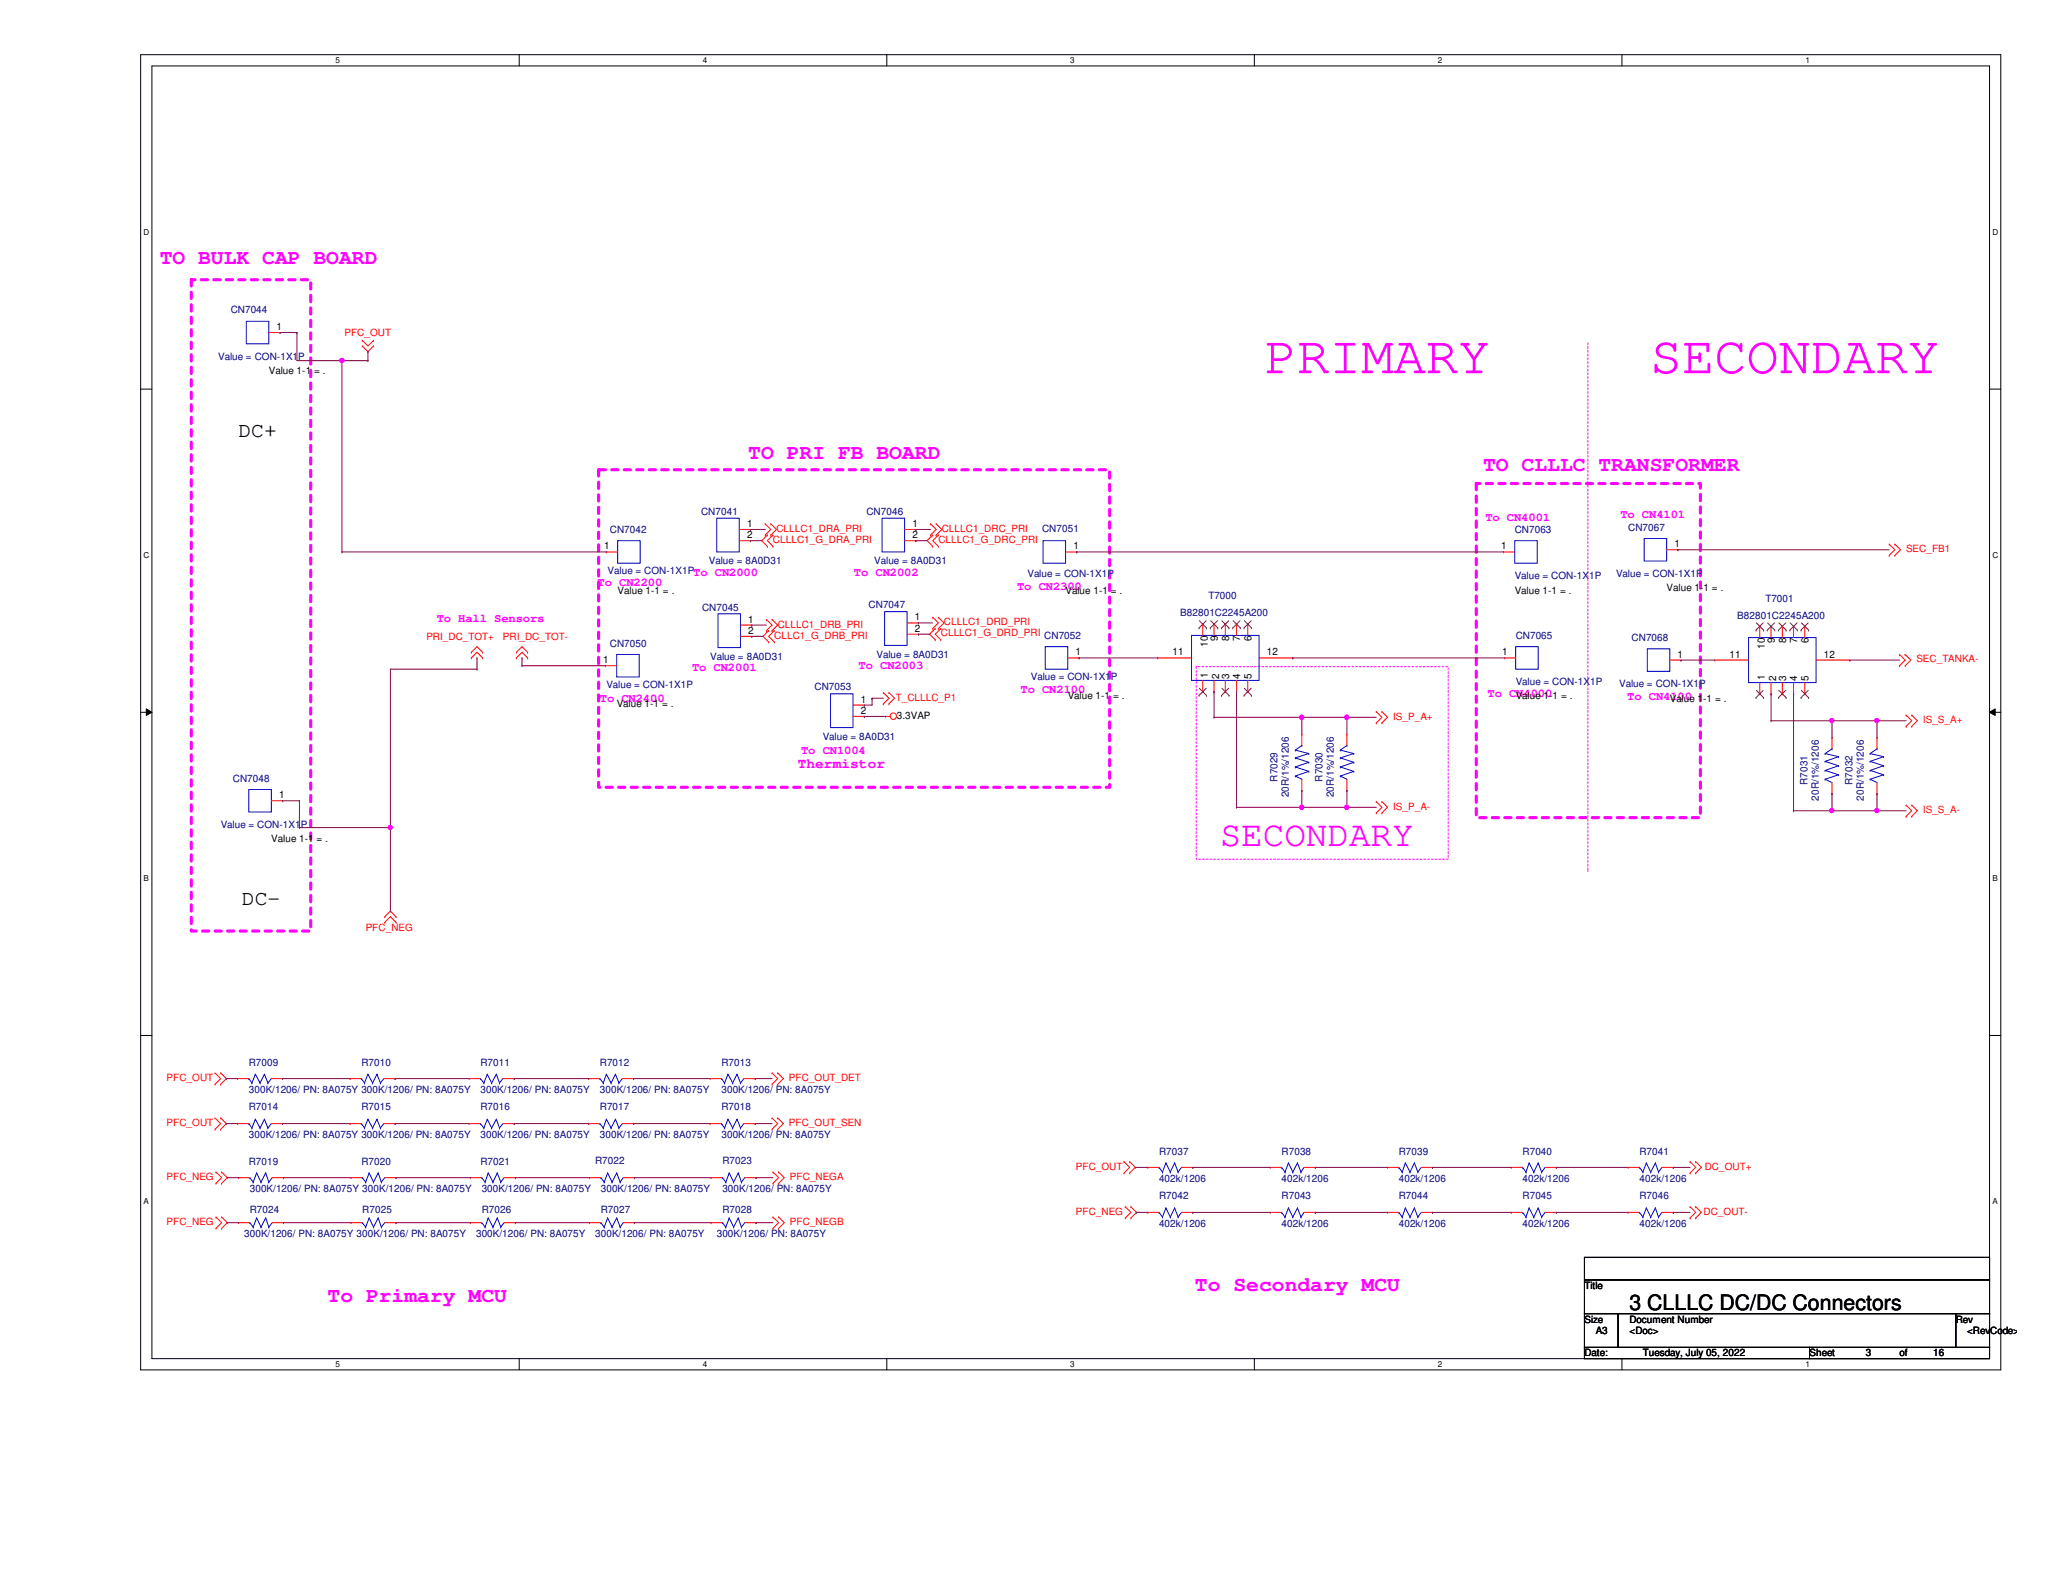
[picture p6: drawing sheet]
<svg xmlns="http://www.w3.org/2000/svg" width="279mm" height="216mm" viewBox="0 0 279 216" stroke-linecap="round" stroke-linejoin="round" font-family="sans-serif">
<path d="M19.1 7.4h251.9v178.1h-251.9zM20.6 8.9h248.9v175.1h-248.9z" fill="none" stroke="#000" stroke-width=".14"/>
<g fill="#fff">
<path d="M45.4 7.6h.6v1.2h-.6z"/>
<path d="M45.4 184.2h.6v1.2h-.6z"/>
</g>
<path d="M70.3 7.4v1.5M70.3 184v1.5" fill="none" stroke="#000" stroke-width=".14"/>
<g fill="#fff">
<path d="M95.2 7.6h.6v1.2h-.6z"/>
<path d="M95.2 184.2h.6v1.2h-.6z"/>
</g>
<path d="M120.1 7.4v1.5M120.1 184v1.5" fill="none" stroke="#000" stroke-width=".14"/>
<g fill="#fff">
<path d="M144.9 7.6h.6v1.2h-.6z"/>
<path d="M144.9 184.2h.6v1.2h-.6z"/>
</g>
<path d="M169.9 7.4v1.5M169.9 184v1.5" fill="none" stroke="#000" stroke-width=".14"/>
<g fill="#fff">
<path d="M194.7 7.6h.6v1.2h-.6z"/>
<path d="M194.7 184.2h.6v1.2h-.6z"/>
</g>
<path d="M219.7 7.4v1.5M219.7 184v1.5" fill="none" stroke="#000" stroke-width=".14"/>
<g fill="#fff">
<path d="M244.5 7.6h.6v1.2h-.6z"/>
<path d="M244.5 184.2h.6v1.2h-.6z"/>
<path d="M19.4 30.8h.8v1.2h-.8z"/>
<path d="M269.8 30.8h.8v1.2h-.8z"/>
<path d="M19.4 74.6h.8v1.2h-.8z"/>
<path d="M269.8 74.6h.8v1.2h-.8z"/>
</g>
<path d="M19.1 52.7h1.5M269.5 52.7h1.5" fill="none" stroke="#000" stroke-width=".14"/>
<g fill="#fff">
<path d="M19.4 118.4h.8v1.1h-.8z"/>
<path d="M269.8 118.4h.8v1.1h-.8z"/>
</g>
<path d="M19.1 96.5h1.5M19.8 96l.8 .5-.8 .4zM269.5 96.5l.7-.5v.9zM269.5 96.5h1.5" fill="none" stroke="#000" stroke-width=".14"/>
<path d="M19.8 96l.8 .5-.8 .4zM269.5 96.5l.7-.5v.9z" fill="#000"/>
<g fill="#fff">
<path d="M19.4 162.1h.8v1.2h-.8z"/>
<path d="M269.8 162.1h.8v1.2h-.8z"/>
</g>
<path d="M19.1 140.2h1.5M269.5 140.2h1.5M214.6 170.3h54.9v3.1h-54.9zM214.6 173.4h54.9v4.5h-54.9zM214.6 177.9h4.6v4.6h-4.6zM219.2 177.9h45.7v4.6h-45.7zM264.9 177.9h4.6v4.6h-4.6zM214.6 182.5h30.5v1.5h-30.5zM245.1 182.5h24.4v1.5h-24.4z" fill="none" stroke="#000" stroke-width=".14"/>
<path d="M25.9 37.9h16.2v88.2h-16.2zM81.1 63.6h69.2v43h-69.2zM199.9 65.5h30.4v45.2h-30.4z" fill="none" stroke="#f0f" stroke-width=".42" stroke-dasharray=".8 .8"/>
<path d="M215.1 46.4v71.5M162 90.3h34.1v26.1h-34.1zM215.1 117.9h.1" fill="none" stroke="#f0f" stroke-width=".14" stroke-dasharray=".3 .3"/>
<g fill="none" stroke="#f00" stroke-width=".14">
<path d="M36.4 45h1.5M37.9 45h.1M49.1 46.9h.1M49.1 46.1h.1M49.1 46.9l.7 .7 .8-.7M49.1 46.1l.7 .8 .8-.8M50.6 46.9h.1M50.6 46.1h.1M82.1 74.8h.1M82.1 74.8h1.6M100.1 71.7h1.5M100.1 73.2h1.5"/>
<path d="M101.6 71.7h.1M101.6 73.2h.1M103.6 72.5h.1M103.6 71h.1M103.6 71l.8 .7-.8 .8M103.9 74h.1M103.9 72.5h.1M103.9 72.5l-.7 .7 .7 .8M104.4 72.5h.1M104.4 71h.1M104.4 71l.8 .7-.8 .8M104.7 72.5h.1"/>
<path d="M104.7 74h.1M104.7 72.5l-.8 .7 .8 .8M122.5 71.7h1.5M122.5 73.2h1.5M124 71.7h.1M124 73.2h.1M126 72.5h.1M126 71h.1M126 71l.8 .7-.8 .8M126.3 74h.1M126.3 72.5h.1M126.3 72.5l-.7 .7 .7 .8"/>
<path d="M126.8 72.5h.1M126.8 71h.1M126.8 71l.8 .7-.8 .8M127.1 72.5h.1M127.1 74h.1M127.1 72.5l-.8 .7 .8 .8M144.3 74.8h1.5M145.8 74.8h.1M203.6 74.8h.1M203.6 74.8h1.5M225.7 74.5h1.5M227.2 74.5h.1"/>
<path d="M255.9 73.7h.1M255.9 75.2h.1M255.9 73.7l.7 .8-.7 .7M256.6 73.7h.1M256.6 75.2h.1M256.6 73.7l.8 .8-.8 .7M63.8 88.3h.1M63.8 89.1h.1M63.8 88.3l.8-.7 .8 .7M63.8 89.1l.8-.8 .8 .8M65.4 88.3h.1M65.4 89.1h.1"/>
<path d="M69.9 88.3h.1M69.9 89.1h.1M69.9 88.3l.8-.7 .8 .7M69.9 89.1l.8-.8 .8 .8M71.5 88.3h.1M71.5 89.1h.1M82 90.2h.1M82 90.2h1.5M100.3 84.7h1.5M100.3 86.2h1.5M101.8 84.7h.1M101.8 86.2h.1"/>
<path d="M103.8 85.4h.1M103.8 83.9h.1M103.8 83.9l.8 .8-.8 .7M104.1 87h.1M104.1 85.4h.1M104.1 85.4l-.8 .8 .8 .8M104.6 85.4h.1M104.6 83.9h.1M104.6 83.9l.7 .8-.7 .7M104.9 85.4h.1M104.9 87h.1M104.9 85.4l-.8 .8 .8 .8"/>
<path d="M115.5 97h1.6M115.5 95.5h1.6M117.1 95.5h.1M117.1 97h.1M119.6 93.8h.1M119.6 95.3h.1M119.6 93.8l.8 .8-.8 .7M119.9 97h.1M119.9 97h.7M120.4 93.8h.1M120.4 95.3h.1M120.4 93.8l.8 .8-.8 .7"/>
<path d="M122.9 84.4h1.5M122.9 85.9h1.5M124.4 84.4h.1M124.4 85.9h.1M126.3 85.1h.1M126.3 83.6h.1M126.3 83.6l.8 .8-.8 .7M126.7 86.7h.1M126.7 85.1h.1M126.7 85.1l-.8 .8 .8 .8M127.1 85.1h.1M127.1 83.6h.1"/>
<path d="M127.1 83.6l.7 .8-.7 .7M127.4 85.1h.1M127.4 86.7h.1M127.4 85.1l-.7 .8 .7 .8M144.6 89.1h1.5M146.1 89.1h.1M156.8 89.1h.1M156.8 89.1h4.6M162.9 93.7h.1M162.9 84.5h.1M162.9 84.5v1.6M162.9 92.2v1.5"/>
<path d="M164.4 93.7h.1M164.4 84.5h.1M164.4 84.5v1.6M164.4 92.2v1.5M165.9 93.7h.1M165.9 84.5h.1M165.9 84.5v1.6M165.9 92.2v1.5M167.5 93.7h.1M167.5 84.5h.1M167.5 84.5v1.6M167.5 92.2v1.5"/>
<path d="M169 93.7h.1M169 84.5h.1M169 84.5v1.6M169 92.2v1.5M170.5 89.1h4.6M175.1 89.1h.1M176.3 99.4h.1M176.3 99.4v1.6M182.4 99.4h.1M182.4 99.4v1.6M186.4 97.9h.1M186.4 96.4h.1"/>
<path d="M186.4 96.4l.8 .8-.8 .7M187.2 97.9h.1M187.2 96.4h.1M187.2 96.4l.7 .8-.7 .7M203.8 89.1h.1M203.8 89.1h1.5M226.1 89.4h1.6M227.7 89.4h.1M232.2 89.4h.1M232.2 89.4h4.6M238.3 94h.1M238.3 84.8h.1"/>
<path d="M238.3 84.8v1.6M238.3 92.5v1.5M239.9 94h.1M239.9 84.8h.1M239.9 84.8v1.6M239.9 92.5v1.5M241.4 94h.1M241.4 84.8h.1M241.4 84.8v1.6M241.4 92.5v1.5M242.9 94h.1M242.9 84.8h.1"/>
<path d="M242.9 84.8v1.6M242.9 92.5v1.5M244.4 94h.1M244.4 84.8h.1M244.4 84.8v1.6M244.4 92.5v1.5M246 89.4h4.5M248.1 99.9h.1M248.1 99.9v1.5M250.5 89.4h.1M254.2 99.9h.1M254.2 99.9v1.5"/>
<path d="M257.3 88.6h.1M257.3 90.2h.1M257.3 88.6l.7 .8-.7 .8M258 88.6h.1M258 90.2h.1M258 88.6l.8 .8-.8 .8M258.1 98.4h.1M258.1 96.9h.1M258.1 96.9l.8 .7-.8 .8M258.9 98.4h.1M258.9 96.9h.1M258.9 96.9l.8 .7-.8 .8"/>
<path d="M36.7 108.5h1.6M38.3 108.5h.1M176.3 107.1h.1M176.3 105.5v1.6M182.4 107.1h.1M182.4 105.5v1.6M186.4 110.1h.1M186.4 108.6h.1M186.4 108.6l.8 .7-.8 .8M187.2 110.1h.1M187.2 108.6h.1M187.2 108.6l.7 .7-.7 .8"/>
<path d="M248.1 107.5h.1M248.1 106v1.5M254.2 107.5h.1M254.2 106v1.5M258.1 110.6h.1M258.1 109.1h.1M258.1 109.1l.8 .7-.8 .8M258.9 110.6h.1M258.9 109.1h.1M258.9 109.1l.8 .7-.8 .8M52.1 124.2h.1M52.1 124.9h.1"/>
<path d="M52.1 124.2l.8-.8 .7 .8M52.1 124.9l.8-.7 .7 .7M53.6 124.2h.1M53.6 124.9h.1M29.1 145.3h.1M29.1 146.9h.1M29.1 151.4h.1M29.1 152.9h.1M29.1 145.3l.8 .8-.8 .8M29.1 151.4l.8 .8-.8 .7M29.3 158.7h.1M29.3 158.7l.7 .8-.7 .8"/>
<path d="M29.9 146.9h.1M29.9 145.3h.1M29.9 152.9h.1M29.9 151.4h.1M29.9 145.3l.7 .8-.7 .8M29.9 151.4l.7 .8-.7 .7M30 158.7h.1M30 158.7l.8 .8-.8 .8M32.2 152.2h.1M32.2 146.1h.1M32.2 146.1h1.5M32.2 152.2h1.5"/>
<path d="M32.3 159.5h.1M32.3 159.5h1.5M36.7 146.1h1.6M36.7 152.2h1.6M36.9 159.5h1.5M38.3 152.2h.1M38.3 146.1h.1M38.4 159.5h.1M47.4 152.2h.1M47.4 146.1h.1M47.4 146.1h1.5M47.4 152.2h1.5"/>
<path d="M47.5 159.5h.1M47.5 159.5h1.6M52 146.1h1.5M52 152.2h1.5M52.1 159.5h1.5M53.5 152.2h.1M53.5 146.1h.1M53.6 159.5h.1M63.5 152.2h.1M63.5 146.1h.1M63.5 146.1h1.6M63.5 152.2h1.6"/>
<path d="M63.7 159.5h.1M63.7 159.5h1.5M68.1 146.1h1.5M68.1 152.2h1.5M68.3 159.5h1.5M69.6 152.2h.1M69.6 146.1h.1M69.8 159.5h.1M79.7 152.2h.1M79.7 146.1h.1M79.7 146.1h1.5M79.7 152.2h1.5"/>
<path d="M79.8 159.5h.1M79.8 159.5h1.6M84.3 146.1h1.5M84.3 152.2h1.5M84.4 159.5h1.5M85.8 152.2h.1M85.8 146.1h.1M85.9 159.5h.1M96.2 146.1h.1M96.2 152.2h.1M96.2 146.1h1.5M96.2 152.2h1.5"/>
<path d="M96.3 159.5h.1M96.3 159.5h1.5M100.8 146.1h1.5M100.8 152.2h1.5M100.9 159.5h1.5M102.3 146.1h.1M102.3 152.2h.1M102.4 159.5h.1M104.6 146.9h.1M104.6 145.3h.1M104.6 152.9h.1M104.6 151.4h.1"/>
<path d="M104.6 145.3l.7 .8-.7 .8M104.6 151.4l.7 .8-.7 .7M104.7 158.7h.1M104.7 158.7l.8 .8-.8 .8M105.3 146.9h.1M105.3 145.3h.1M105.3 152.9h.1M105.3 151.4h.1M105.3 145.3l.8 .8-.8 .8M105.3 151.4l.8 .8-.8 .7M105.5 158.7h.1M105.5 158.7l.7 .8-.7 .8"/>
<path d="M152.2 157.4h.1M152.2 158.9h.1M152.2 157.4l.8 .7-.8 .8M153 158.9h.1M153 157.4h.1M153 157.4l.8 .7-.8 .8M155.4 158.1h.1M155.4 158.1h1.6M160 158.1h1.5M161.5 158.1h.1M172 158.1h.1M172 158.1h1.6"/>
<path d="M176.6 158.1h1.5M178.1 158.1h.1M187.9 158.1h.1M187.9 158.1h1.5M192.5 158.1h1.5M194 158.1h.1M204.7 158.1h.1M204.7 158.1h1.5M209.3 158.1h1.5M210.8 158.1h.1M220.5 158.1h.1M220.5 158.1h1.5"/>
<path d="M225.1 158.1h1.5M226.6 158.1h.1M228.9 157.4h.1M228.9 158.9h.1M228.9 157.4l.8 .7-.8 .8M229.7 157.4h.1M229.7 158.9h.1M229.7 157.4l.7 .7-.7 .8M29.3 160.3h.1M29.3 164.8h.1M29.3 166.4h.1M29.3 164.8l.7 .8-.7 .8"/>
<path d="M30 160.3h.1M30 166.4h.1M30 164.8h.1M30 164.8l.8 .8-.8 .8M32.3 165.6h.1M32.3 165.6h1.5M36.9 165.6h1.5M38.4 165.6h.1M47.5 165.6h.1M47.5 165.6h1.6M52.1 165.6h1.5M53.6 165.6h.1"/>
<path d="M63.7 165.6h.1M63.7 165.6h1.5M68.3 165.6h1.5M69.8 165.6h.1M79.8 165.6h.1M79.8 165.6h1.6M84.4 165.6h1.5M85.9 165.6h.1M96.3 165.6h.1M96.3 165.6h1.5M100.9 165.6h1.5M102.4 165.6h.1"/>
<path d="M104.7 160.3h.1M104.7 166.4h.1M104.7 164.8h.1M104.7 164.8l.8 .8-.8 .8M105.5 160.3h.1M105.5 166.4h.1M105.5 164.8h.1M105.5 164.8l.7 .8-.7 .8M152.4 163.4h.1M152.4 165h.1M152.4 163.4l.8 .8-.8 .8M153.2 165h.1"/>
<path d="M153.2 163.4h.1M153.2 163.4l.7 .8-.7 .8M155.4 164.2h.1M155.4 164.2h1.6M160 164.2h1.5M161.5 164.2h.1M172 164.2h.1M172 164.2h1.6M176.6 164.2h1.5M178.1 164.2h.1M187.9 164.2h.1M187.9 164.2h1.5"/>
<path d="M192.5 164.2h1.5M194 164.2h.1M204.7 164.2h.1M204.7 164.2h1.5M209.3 164.2h1.5M210.8 164.2h.1M220.5 164.2h.1M220.5 164.2h1.5M225.1 164.2h1.5M226.6 164.2h.1M228.9 163.4h.1M228.9 165h.1"/>
<path d="M228.9 163.4l.8 .8-.8 .8M229.7 163.4h.1M229.7 165h.1M229.7 163.4l.7 .8-.7 .8"/>
<circle cx="121" cy="97" r=".44"/>
</g>
<g fill="none" stroke="#00f" stroke-width=".14">
<path d="M33.4 43.5h3v3.1h-3zM83.7 73.2h3v3.1h-3zM97.1 70.2h3v4.6h-3zM119.5 70.2h3v4.6h-3zM141.3 73.2h3v3.1h-3zM205.1 73.2h3.1v3.1h-3.1zM222.7 72.9h3v3.1h-3zM83.5 88.6h3.1v3.1h-3.1zM97.2 83.1h3.1v4.6h-3.1zM112.5 94h3v4.6h-3zM119.8 82.8h3.1v4.6h-3.1zM141.6 87.6h3v3h-3z"/>
<path d="M161.4 86.1h9.1v6.1h-9.1zM205.3 87.6h3v3h-3zM223.1 87.9h3v3h-3zM236.8 86.4h9.2v6.1h-9.2zM33.7 106.9h3v3.1h-3zM175.4 105.1h.1M175.4 103.9h.1M175.4 102.7h.1M175.4 101.6h.1M175.4 105.1l.9 .4M175.4 103.9l1.8 .6M175.4 102.7l1.8 .6"/>
<path d="M175.4 101.6l1.8 .5M176.3 101h.1M176.3 101l-.9 .6M177.2 104.5h.1M177.2 103.3h.1M177.2 102.1h.1M177.2 104.5l-1.8 .6M177.2 103.3l-1.8 .6M177.2 102.1l-1.8 .6M181.5 105.1h.1M181.5 103.9h.1M181.5 102.7h.1"/>
<path d="M181.5 101.6h.1M181.5 105.1l.9 .4M181.5 103.9l1.8 .6M181.5 102.7l1.8 .6M181.5 101.6l1.8 .5M182.4 101h.1M182.4 101l-.9 .6M183.3 104.5h.1M183.3 103.3h.1M183.3 102.1h.1M183.3 104.5l-1.8 .6M183.3 103.3l-1.8 .6"/>
<path d="M183.3 102.1l-1.8 .6M247.2 105.5h.1M247.2 104.4h.1M247.2 103.1h.1M247.2 102.1h.1M247.2 105.5l.9 .5M247.2 104.4l1.8 .5M247.2 103.1l1.8 .6M247.2 102.1l1.8 .4M248.1 101.4h.1M248.1 101.4l-.9 .7M249 104.9h.1"/>
<path d="M249 103.7h.1M249 102.5h.1M249 104.9l-1.8 .6M249 103.7l-1.8 .7M249 102.5l-1.8 .6M253.3 105.5h.1M253.3 104.4h.1M253.3 103.1h.1M253.3 102.1h.1M253.3 105.5l.9 .5M253.3 104.4l1.8 .5M253.3 103.1l1.8 .6"/>
<path d="M253.3 102.1l1.8 .4M254.2 101.4h.1M254.2 101.4l-.9 .7M255.1 104.9h.1M255.1 103.7h.1M255.1 102.5h.1M255.1 104.9l-1.8 .6M255.1 103.7l-1.8 .7M255.1 102.5l-1.8 .6M33.7 152.2h.1M33.7 146.1h.1M33.7 152.2l.4 .6"/>
<path d="M33.7 146.1l.4 .6M33.8 159.5h.1M33.8 159.5l.5 .6M34.1 152.8h.1M34.1 146.7h.1M34.6 151.6h.1M34.6 145.5h.1M34.6 151.6l.6 1.2M34.6 151.6l-.5 1.2M34.6 145.5l.6 1.2M34.6 145.5l-.5 1.2M34.8 158.9h.1"/>
<path d="M34.8 158.9l.5 1.2M34.8 158.9l-.5 1.2M35.2 152.8h.1M35.2 146.7h.1M35.8 151.6h.1M35.8 145.5h.1M35.8 151.6l-.6 1.2M35.8 151.6l.5 1.2M35.8 145.5l-.6 1.2M35.8 145.5l.5 1.2M36 158.9h.1M36 158.9l-.7 1.2"/>
<path d="M36 158.9l.4 1.2M36.3 152.8h.1M36.3 146.7h.1M36.7 152.2l-.4 .6M36.7 146.1l-.4 .6M36.9 159.5l-.5 .6M48.9 152.2h.1M48.9 146.1h.1M48.9 152.2l.5 .6M48.9 146.1l.5 .6M49.1 159.5h.1M49.1 159.5l.4 .6"/>
<path d="M49.4 152.8h.1M49.4 146.7h.1M49.8 151.6h.1M49.8 145.5h.1M49.8 151.6l.7 1.2M49.8 151.6l-.4 1.2M49.8 145.5l.7 1.2M49.8 145.5l-.4 1.2M50 158.9h.1M50 158.9l.6 1.2M50 158.9l-.5 1.2M50.5 152.8h.1"/>
<path d="M50.5 146.7h.1M51.1 151.6h.1M51.1 145.5h.1M51.1 151.6l-.6 1.2M51.1 151.6l.4 1.2M51.1 145.5l-.6 1.2M51.1 145.5l.4 1.2M51.2 158.9h.1M51.2 158.9l-.6 1.2M51.2 158.9l.4 1.2M51.5 152.8h.1M51.5 146.7h.1"/>
<path d="M52 152.2l-.5 .6M52 146.1l-.5 .6M52.1 159.5l-.5 .6M65.1 152.2h.1M65.1 146.1h.1M65.1 152.2l.4 .6M65.1 146.1l.4 .6M65.2 159.5h.1M65.2 159.5l.5 .6M65.5 152.8h.1M65.5 146.7h.1M66 151.6h.1"/>
<path d="M66 145.5h.1M66 151.6l.6 1.2M66 151.6l-.5 1.2M66 145.5l.6 1.2M66 145.5l-.5 1.2M66.1 158.9h.1M66.1 158.9l.7 1.2M66.1 158.9l-.4 1.2M66.6 152.8h.1M66.6 146.7h.1M67.2 151.6h.1M67.2 145.5h.1"/>
<path d="M67.2 151.6l-.6 1.2M67.2 151.6l.4 1.2M67.2 145.5l-.6 1.2M67.2 145.5l.4 1.2M67.4 158.9h.1M67.4 158.9l-.6 1.2M67.4 158.9l.4 1.2M67.6 152.8h.1M67.6 146.7h.1M68.1 152.2l-.5 .6M68.1 146.1l-.5 .6M68.3 159.5l-.5 .6"/>
<path d="M81.2 152.2h.1M81.2 146.1h.1M81.2 152.2l.5 .6M81.2 146.1l.5 .6M81.4 159.5h.1M81.4 159.5l.4 .6M81.7 152.8h.1M81.7 146.7h.1M82.1 151.6h.1M82.1 145.5h.1M82.1 151.6l.7 1.2M82.1 151.6l-.4 1.2"/>
<path d="M82.1 145.5l.7 1.2M82.1 145.5l-.4 1.2M82.3 158.9h.1M82.3 158.9l.6 1.2M82.3 158.9l-.5 1.2M82.8 152.8h.1M82.8 146.7h.1M83.4 151.6h.1M83.4 145.5h.1M83.4 151.6l-.6 1.2M83.4 151.6l.4 1.2M83.4 145.5l-.6 1.2"/>
<path d="M83.4 145.5l.4 1.2M83.5 158.9h.1M83.5 158.9l-.6 1.2M83.5 158.9l.5 1.2M83.8 152.8h.1M83.8 146.7h.1M84.3 152.2l-.5 .6M84.3 146.1l-.5 .6M84.4 159.5l-.4 .6M97.7 146.1h.1M97.7 152.2h.1M97.7 146.1l.4 .6"/>
<path d="M97.7 152.2l.4 .6M97.8 159.5h.1M97.8 159.5l.5 .6M98.1 146.7h.1M98.1 152.8h.1M98.6 145.5h.1M98.6 151.6h.1M98.6 145.5l.6 1.2M98.6 145.5l-.5 1.2M98.6 151.6l.6 1.2M98.6 151.6l-.5 1.2M98.8 158.9h.1"/>
<path d="M98.8 158.9l.6 1.2M98.8 158.9l-.5 1.2M99.2 146.7h.1M99.2 152.8h.1M99.8 145.5h.1M99.8 151.6h.1M99.8 145.5l-.6 1.2M99.8 145.5l.5 1.2M99.8 151.6l-.6 1.2M99.8 151.6l.5 1.2M100 158.9h.1M100 158.9l-.6 1.2"/>
<path d="M100 158.9l.4 1.2M100.3 146.7h.1M100.3 152.8h.1M100.8 146.1l-.5 .6M100.8 152.2l-.5 .6M100.9 159.5l-.5 .6M157 158.1h.1M157 158.1l.4 .6M157.4 158.7h.1M157.9 157.5h.1M157.9 157.5l.6 1.2M157.9 157.5l-.5 1.2"/>
<path d="M158.5 158.7h.1M159.1 157.5h.1M159.1 157.5l-.6 1.2M159.1 157.5l.5 1.2M159.6 158.7h.1M160 158.1l-.4 .6M173.6 158.1h.1M173.6 158.1l.4 .6M174 158.7h.1M174.5 157.5h.1M174.5 157.5l.6 1.2M174.5 157.5l-.5 1.2"/>
<path d="M175.1 158.7h.1M175.7 157.5h.1M175.7 157.5l-.6 1.2M175.7 157.5l.5 1.2M176.2 158.7h.1M176.6 158.1l-.4 .6M189.4 158.1h.1M189.4 158.1l.5 .6M189.9 158.7h.1M190.3 157.5h.1M190.3 157.5l.7 1.2M190.3 157.5l-.4 1.2"/>
<path d="M191 158.7h.1M191.6 157.5h.1M191.6 157.5l-.6 1.2M191.6 157.5l.4 1.2M192 158.7h.1M192.5 158.1l-.5 .6M206.2 158.1h.1M206.2 158.1l.5 .6M206.7 158.7h.1M207.1 157.5h.1M207.1 157.5l.6 1.2M207.1 157.5l-.4 1.2"/>
<path d="M207.7 158.7h.1M208.3 157.5h.1M208.3 157.5l-.6 1.2M208.3 157.5l.5 1.2M208.8 158.7h.1M209.3 158.1l-.5 .6M222 158.1h.1M222 158.1l.5 .6M222.5 158.7h.1M223 157.5h.1M223 157.5l.6 1.2M223 157.5l-.5 1.2"/>
<path d="M223.6 158.7h.1M224.2 157.5h.1M224.2 157.5l-.6 1.2M224.2 157.5l.4 1.2M224.6 158.7h.1M225.1 158.1l-.5 .6M33.8 165.6h.1M33.8 165.6l.5 .6M34.3 166.2h.1M34.3 160.1h.1M34.8 165h.1M34.8 165l.5 1.2"/>
<path d="M34.8 165l-.5 1.2M35.3 166.2h.1M35.3 160.1h.1M36 165h.1M36 165l-.7 1.2M36 165l.4 1.2M36.4 166.2h.1M36.4 160.1h.1M36.9 165.6l-.5 .6M49.1 165.6h.1M49.1 165.6l.4 .6M49.5 160.1h.1"/>
<path d="M49.5 166.2h.1M50 165h.1M50 165l.6 1.2M50 165l-.5 1.2M50.6 160.1h.1M50.6 166.2h.1M51.2 165h.1M51.2 165l-.6 1.2M51.2 165l.4 1.2M51.6 160.1h.1M51.6 166.2h.1M52.1 165.6l-.5 .6"/>
<path d="M65.2 165.6h.1M65.2 165.6l.5 .6M65.7 160.1h.1M65.7 166.2h.1M66.1 165h.1M66.1 165l.7 1.2M66.1 165l-.4 1.2M66.8 160.1h.1M66.8 166.2h.1M67.4 165h.1M67.4 165l-.6 1.2M67.4 165l.4 1.2"/>
<path d="M67.8 160.1h.1M67.8 166.2h.1M68.3 165.6l-.5 .6M81.4 165.6h.1M81.4 165.6l.4 .6M81.8 160.1h.1M81.8 166.2h.1M82.3 165h.1M82.3 165l.6 1.2M82.3 165l-.5 1.2M82.9 160.1h.1M82.9 166.2h.1"/>
<path d="M83.5 165h.1M83.5 165l-.6 1.2M83.5 165l.5 1.2M84 160.1h.1M84 166.2h.1M84.4 165.6l-.4 .6M97.8 165.6h.1M97.8 165.6l.5 .6M98.3 160.1h.1M98.3 166.2h.1M98.8 165h.1M98.8 165l.6 1.2"/>
<path d="M98.8 165l-.5 1.2M99.4 160.1h.1M99.4 166.2h.1M100 165h.1M100 165l-.6 1.2M100 165l.4 1.2M100.4 160.1h.1M100.4 166.2h.1M100.9 165.6l-.5 .6M157 164.2h.1M157 164.2l.4 .6M157.4 164.8h.1"/>
<path d="M157.9 163.6h.1M157.9 163.6l.6 1.2M157.9 163.6l-.5 1.2M158.5 164.8h.1M159.1 163.6h.1M159.1 163.6l-.6 1.2M159.1 163.6l.5 1.2M159.6 164.8h.1M160 164.2l-.4 .6M173.6 164.2h.1M173.6 164.2l.4 .6M174 164.8h.1"/>
<path d="M174.5 163.6h.1M174.5 163.6l.6 1.2M174.5 163.6l-.5 1.2M175.1 164.8h.1M175.7 163.6h.1M175.7 163.6l-.6 1.2M175.7 163.6l.5 1.2M176.2 164.8h.1M176.6 164.2l-.4 .6M189.4 164.2h.1M189.4 164.2l.5 .6M189.9 164.8h.1"/>
<path d="M190.3 163.6h.1M190.3 163.6l.7 1.2M190.3 163.6l-.4 1.2M191 164.8h.1M191.6 163.6h.1M191.6 163.6l-.6 1.2M191.6 163.6l.4 1.2M192 164.8h.1M192.5 164.2l-.5 .6M206.2 164.2h.1M206.2 164.2l.5 .6M206.7 164.8h.1"/>
<path d="M207.1 163.6h.1M207.1 163.6l.6 1.2M207.1 163.6l-.4 1.2M207.7 164.8h.1M208.3 163.6h.1M208.3 163.6l-.6 1.2M208.3 163.6l.5 1.2M208.8 164.8h.1M209.3 164.2l-.5 .6M222 164.2h.1M222 164.2l.5 .6M222.5 164.8h.1"/>
<path d="M223 163.6h.1M223 163.6l.6 1.2M223 163.6l-.5 1.2M223.6 164.8h.1M224.2 163.6h.1M224.2 163.6l-.6 1.2M224.2 163.6l.4 1.2M224.6 164.8h.1M225.1 164.2l-.5 .6"/>
</g>
<g fill="none" stroke="#804000" stroke-width=".14">
<path d="M162.4 94.2h.1M162.4 85h.1M162.4 93.2l1 1M162.4 84.1l1 .9M163.4 93.2l-1 1M163.4 84.1l-1 .9M163.4 94.2h.1M163.4 85h.1M163.9 85h.1M164 84.1l.9 .9M164.9 84.1l-1 .9M164.9 85h.1"/>
<path d="M165.4 94.2h.1M165.4 85h.1M165.5 93.2l1 1M165.5 84.1l1 .9M166.4 93.2l-1 1M166.4 84.1l-1 .9M166.5 94.2h.1M166.5 85h.1M167 85h.1M167 84.1l1 .9M167.9 84.1l-.9 .9M168 85h.1"/>
<path d="M168.5 94.2h.1M168.5 85h.1M168.5 93.2l1 1M168.5 84.1l1 .9M169.5 93.2l-1 1M169.5 84.1l-1 .9M169.5 94.2h.1M169.5 85h.1M237.8 94.5h.1M237.8 85.3h.1M237.9 93.5l.9 1M237.9 84.4l.9 .9"/>
<path d="M238.8 93.5l-1 1M238.8 84.4l-1 .9M238.8 94.5h.1M238.8 85.3h.1M239.4 85.3h.1M239.4 84.4l1 .9M240.3 84.4l-.9 .9M240.4 85.3h.1M240.9 94.5h.1M240.9 85.3h.1M240.9 93.5l1 1M240.9 84.4l1 .9"/>
<path d="M241.9 93.5l-1 1M241.9 84.4l-1 .9M241.9 94.5h.1M241.9 85.3h.1M242.4 85.3h.1M242.4 84.4l1 .9M243.4 84.4l-1 .9M243.4 85.3h.1M243.9 94.5h.1M243.9 85.3h.1M244 93.5l.9 1M244 84.4l.9 .9"/>
<path d="M244.9 93.5l-1 1M244.9 84.4l-1 .9M244.9 94.5h.1M244.9 85.3h.1"/>
</g>
<g fill="none" stroke="#800040" stroke-width=".14">
<path d="M37.9 45h.1M37.9 45h2.3M40.2 45h.1M40.2 45v3.9h6.1M46.3 48.9h.1M46.3 74.8h.1M46.3 74.8h35.8M101.6 71.7h.1M101.6 73.2h.1M101.6 71.7h2M101.6 73.2h1.6M145.8 74.8h.1"/>
<path d="M145.8 74.8h57.8M227.2 74.5h.1M227.2 74.5h28.7M52.9 90.6h11.7M64.6 89.1h.1M64.6 90.6h.1M64.6 89.1v1.5M70.7 89.1h.1M70.7 90.2h.1M70.7 89.1v1.1M70.7 90.2h11.3M146.1 89.1h.1"/>
<path d="M146.1 89.1h10.7M164.4 93.7h.1M164.4 97.2h.1M164.4 93.7v3.5M164.4 97.2h18M167.5 93.7h.1M167.5 93.7v15.6M176.3 97.2h.1M176.3 97.2v2.2M38.3 108.5h.1M38.3 108.5h2.3M40.6 108.5h.1"/>
<path d="M40.6 112.1h.1M40.6 108.5v3.6M40.6 112.1h12.3v11.3M52.9 123.4h.1"/>
</g>
<circle cx="176.3" cy="97.1" r=".29" fill="#f0f"/>
<circle cx="176.3" cy="97.1" r=".29" fill="none" stroke="#f0f" stroke-width=".14"/>
<path d="M182.4 97.2h.1M182.4 97.2h4M182.4 97.2v2.2" fill="none" stroke="#800040" stroke-width=".14"/>
<circle cx="182.4" cy="97.1" r=".29" fill="#f0f"/>
<circle cx="182.4" cy="97.1" r=".29" fill="none" stroke="#f0f" stroke-width=".14"/>
<path d="M167.5 109.3h.1M176.3 107.1h.1M176.3 109.3h.1M176.3 107.1v2.2M182.4 107.1h.1M182.4 107.1v2.2h-14.9" fill="none" stroke="#800040" stroke-width=".14"/>
<circle cx="182.4" cy="109.3" r=".29" fill="#f0f"/>
<circle cx="182.4" cy="109.3" r=".29" fill="none" stroke="#f0f" stroke-width=".14"/>
<circle cx="176.3" cy="109.3" r=".29" fill="#f0f"/>
<circle cx="176.3" cy="109.3" r=".29" fill="none" stroke="#f0f" stroke-width=".14"/>
<path d="M239.9 94h.1M239.9 97.6h.1M239.9 94v3.6M239.9 97.6h8.2M242.9 94h.1M242.9 94v15.8M248.1 97.6h.1M248.1 97.6v2.3M182.4 109.3h.1M182.4 109.3h4" fill="none" stroke="#800040" stroke-width=".14"/>
<circle cx="248.1" cy="97.6" r=".29" fill="#f0f"/>
<circle cx="248.1" cy="97.6" r=".29" fill="none" stroke="#f0f" stroke-width=".14"/>
<path d="M248.1 97.6h.1M248.1 97.6h6.1M254.2 97.6h.1M254.2 97.6v2.3" fill="none" stroke="#800040" stroke-width=".14"/>
<circle cx="254.2" cy="97.6" r=".29" fill="#f0f"/>
<circle cx="254.2" cy="97.6" r=".29" fill="none" stroke="#f0f" stroke-width=".14"/>
<path d="M254.2 97.6h.1M254.2 97.6h3.9M248.1 107.5h.1M248.1 107.5v2.3" fill="none" stroke="#800040" stroke-width=".14"/>
<circle cx="248.1" cy="109.8" r=".29" fill="#f0f"/>
<circle cx="248.1" cy="109.8" r=".29" fill="none" stroke="#f0f" stroke-width=".14"/>
<path d="M242.9 109.8h.1M242.9 109.8h15.2M248.1 109.8h.1M254.2 107.5h.1M254.2 109.8h.1M254.2 107.5v2.3" fill="none" stroke="#800040" stroke-width=".14"/>
<circle cx="254.2" cy="109.8" r=".29" fill="#f0f"/>
<circle cx="254.2" cy="109.8" r=".29" fill="none" stroke="#f0f" stroke-width=".14"/>
<g fill="none" stroke="#800040" stroke-width=".14">
<path d="M124 71.7h.1M124 73.2h.1M124 71.7h2M124 73.2h1.6M52.9 90.6v21.5M101.8 84.7h.1M101.8 86.2h.1M101.8 84.7h2M101.8 86.2h1.5M117.1 95.5h.1M117.1 97h.1M117.1 97h2.8"/>
<path d="M118.1 94.6h.1M118.1 94.6h1.5M118.1 94.6v.9h-1M124.4 84.4h.1M124.4 85.9h.1M124.4 84.4h1.9M124.4 85.9h1.5M175.1 89.1h.1M175.1 89.1h28.7M227.7 89.4h.1M227.7 89.4h4.5M250.5 89.4h.1"/>
<path d="M250.5 89.4h6.8M52.9 112.1h.1M30.6 146.1h.1M30.6 152.2h.1M30.6 146.1h1.6M30.6 152.2h1.6M30.8 159.5h.1M30.8 159.5h1.5M38.3 146.1h.1M38.3 152.2h.1M38.3 146.1h9.1M38.3 152.2h9.1"/>
<path d="M38.4 159.5h.1M38.4 159.5h9.1M53.5 146.1h.1M53.5 152.2h.1M53.5 146.1h10M53.5 152.2h10M53.6 159.5h.1M53.6 159.5h10.1M69.6 146.1h.1M69.6 152.2h.1M69.6 146.1h10.1M69.6 152.2h10.1"/>
<path d="M69.8 159.5h.1M69.8 159.5h10M85.8 146.1h.1M85.8 152.2h.1M85.8 146.1h10.4M85.8 152.2h10.4M85.9 159.5h.1M85.9 159.5h10.4M102.3 146.1h.1M102.3 152.2h.1M102.3 146.1h2.3M102.3 152.2h2.3"/>
<path d="M102.4 159.5h.1M102.4 159.5h2.3M153.8 158.1h.1M153.8 158.1h1.6M161.5 158.1h.1M161.5 158.1h10.5M178.1 158.1h.1M178.1 158.1h9.8M194 158.1h.1M194 158.1h10.7M210.8 158.1h.1M210.8 158.1h9.7"/>
<path d="M226.6 158.1h.1M226.6 158.1h2.3M30.8 165.6h.1M30.8 165.6h1.5M38.4 165.6h.1M38.4 165.6h9.1M53.6 165.6h.1M53.6 165.6h10.1M69.8 165.6h.1M69.8 165.6h10M85.9 165.6h.1M85.9 165.6h10.4"/>
<path d="M102.4 165.6h.1M102.4 165.6h2.3M153.9 164.2h.1M153.9 164.2h1.5M161.5 164.2h.1M161.5 164.2h10.5M178.1 164.2h.1M178.1 164.2h9.8M194 164.2h.1M194 164.2h10.7M210.8 164.2h.1M210.8 164.2h9.7"/>
<path d="M226.6 164.2h.1M226.6 164.2h2.3"/>
</g>
<circle cx="52.8" cy="112.1" r=".29" fill="#f0f"/>
<circle cx="52.8" cy="112.1" r=".29" fill="none" stroke="#f0f" stroke-width=".14"/>
<path d="M46.3 48.9h.1M46.3 48.9v25.9M49.8 47.6h.1M49.8 47.6v1.3" fill="none" stroke="#800040" stroke-width=".14"/>
<circle cx="46.3" cy="48.8" r=".29" fill="#f0f"/>
<circle cx="46.3" cy="48.8" r=".29" fill="none" stroke="#f0f" stroke-width=".14"/>
<path d="M46.3 48.9h3.5M49.8 48.9h.1" fill="none" stroke="#800040" stroke-width=".14"/>
<circle cx="176.3" cy="97.1" r=".29" fill="#f0f"/>
<circle cx="176.3" cy="97.1" r=".29" fill="none" stroke="#f0f" stroke-width=".14"/>
<circle cx="182.4" cy="97.1" r=".29" fill="#f0f"/>
<circle cx="182.4" cy="97.1" r=".29" fill="none" stroke="#f0f" stroke-width=".14"/>
<circle cx="182.4" cy="109.3" r=".29" fill="#f0f"/>
<circle cx="182.4" cy="109.3" r=".29" fill="none" stroke="#f0f" stroke-width=".14"/>
<circle cx="176.3" cy="109.3" r=".29" fill="#f0f"/>
<circle cx="176.3" cy="109.3" r=".29" fill="none" stroke="#f0f" stroke-width=".14"/>
<circle cx="248.1" cy="97.6" r=".29" fill="#f0f"/>
<circle cx="248.1" cy="97.6" r=".29" fill="none" stroke="#f0f" stroke-width=".14"/>
<circle cx="254.2" cy="97.6" r=".29" fill="#f0f"/>
<circle cx="254.2" cy="97.6" r=".29" fill="none" stroke="#f0f" stroke-width=".14"/>
<circle cx="248.1" cy="109.8" r=".29" fill="#f0f"/>
<circle cx="248.1" cy="109.8" r=".29" fill="none" stroke="#f0f" stroke-width=".14"/>
<circle cx="254.2" cy="109.8" r=".29" fill="#f0f"/>
<circle cx="254.2" cy="109.8" r=".29" fill="none" stroke="#f0f" stroke-width=".14"/>
<circle cx="52.8" cy="112.1" r=".29" fill="#f0f"/>
<circle cx="52.8" cy="112.1" r=".29" fill="none" stroke="#f0f" stroke-width=".14"/>
<circle cx="46.3" cy="48.8" r=".29" fill="#f0f"/>
<circle cx="46.3" cy="48.8" r=".29" fill="none" stroke="#f0f" stroke-width=".14"/>
<g font-size="7.3" fill="#f0f">
<text x="171.3" y="50.5">PRIMARY</text>
<text x="223.4" y="50.5">SECONDARY</text>
</g>
<text font-size="4.9" fill="#f0f" x="165.2" y="114.6">SECONDARY</text>
<g font-size="2.9" fill="#f0f">
<text x="21.6" y="35.7">TO BULK CAP BOARD</text>
<text x="101.3" y="62.1">TO PRI FB BOARD</text>
<text x="200.9" y="63.8">TO CLLLC TRANSFORMER</text>
<text x="44.4" y="176.4">To Primary MCU</text>
<text x="161.8" y="174.9">To Secondary MCU</text>
</g>
<g font-size="2.9">
<text x="32.3" y="59.2">DC+</text>
<text x="32.8" y="122.6">DC-</text>
<text x="220.7" y="177.5">3 CLLLC DC/DC Connectors</text>
</g>
<text font-size="1.9" fill="#f0f" x="108" y="104">Thermistor</text>
<g font-size="1.7" fill="#f0f">
<text x="201.2" y="70.6">To CN4001</text>
<text x="219.5" y="70.1">To CN4101</text>
<text x="80.9" y="79.4">To CN2200</text>
<text x="93.9" y="78">To CN2000</text>
<text x="115.7" y="78">To CN2002</text>
<text x="137.8" y="79.9">To CN2300</text>
<text x="59.1" y="84.3">To Hall Sensors</text>
<text x="81.2" y="95.1">To CN2400</text>
<text x="93.7" y="90.8">To CN2001</text>
<text x="116.3" y="90.7">To CN2003</text>
<text x="138.2" y="93.9">To CN2100</text>
<text x="201.5" y="94.4">To CN4000</text>
<text x="220.4" y="94.8">To CN4100</text>
<text x="108.5" y="102.1">To CN1004</text>
</g>
<g font-size="1.4" fill="#000080">
<text x="31.2" y="42.5">CN7044</text>
<text x="29.5" y="48.7">Value = CON-1X1P</text>
<text x="95" y="69.8">CN7041</text>
<text x="117.3" y="69.8">CN7046</text>
<text x="220.5" y="71.9">CN7067</text>
<text x="82.3" y="77.8">Value = CON-1X1P</text>
<text x="82.6" y="72.2">CN7042</text>
<text x="96" y="76.5">Value = 8A0D31</text>
<text x="118.4" y="76.5">Value = 8A0D31</text>
<text x="141.1" y="72.1">CN7051</text>
<text x="205.1" y="72.2">CN7063</text>
<text x="95.1" y="82.7">CN7045</text>
<text x="117.6" y="82.4">CN7047</text>
<text x="139.1" y="78.1">Value = CON-1X1P</text>
<text x="159.9" y="83.5">B82801C2245A200</text>
<text x="163.7" y="81.2">T7000</text>
<text x="205.1" y="78.4">Value = CON-1X1P</text>
<text x="218.9" y="78.1">Value = CON-1X1P</text>
<text x="235.3" y="83.8">B82801C2245A200</text>
<text x="239.1" y="81.5">T7001</text>
<text x="82.6" y="87.6">CN7050</text>
<text x="96.2" y="89.4">Value = 8A0D31</text>
<text x="118.7" y="89.1">Value = 8A0D31</text>
<text x="141.4" y="86.5">CN7052</text>
<text x="205.3" y="86.5">CN7065</text>
<text x="221" y="86.8">CN7068</text>
<text x="82.1" y="93.2">Value = CON-1X1P</text>
<text x="110.3" y="93.5">CN7053</text>
<text x="139.6" y="92.2">Value = CON-1X1P</text>
<text x="205.3" y="92.8">Value = CON-1X1P</text>
<text x="219.3" y="93">Value = CON-1X1P</text>
<text x="111.4" y="100.2">Value = 8A0D31</text>
<text x="31.5" y="105.9">CN7048</text>
<text x="173" y="105.9" transform="rotate(-90 173 105.9)">R7029</text>
<text x="174.5" y="108" transform="rotate(-90 174.5 108)">20R/1%/1206</text>
<text x="179.1" y="105.9" transform="rotate(-90 179.1 105.9)">R7030</text>
<text x="180.6" y="108" transform="rotate(-90 180.6 108)">20R/1%/1206</text>
<text x="244.8" y="106.3" transform="rotate(-90 244.8 106.3)">R7031</text>
<text x="250.9" y="106.3" transform="rotate(-90 250.9 106.3)">R7032</text>
<text x="29.9" y="112.1">Value = CON-1X1P</text>
<text x="246.3" y="108.5" transform="rotate(-90 246.3 108.5)">20R/1%/1206</text>
<text x="252.4" y="108.5" transform="rotate(-90 252.4 108.5)">20R/1%/1206</text>
<text x="33.7" y="144.4">R7009</text>
<text x="33.7" y="148.1">300K/1206/ PN: 8A075Y 300K/1206/ PN: 8A075Y</text>
<text x="48.9" y="144.4">R7010</text>
<text x="65.1" y="144.4">R7011</text>
<text x="65.1" y="148.1">300K/1206/ PN: 8A075Y</text>
<text x="81.2" y="144.4">R7012</text>
<text x="81.2" y="148.1">300K/1206/ PN: 8A075Y</text>
<text x="97.7" y="144.4">R7013</text>
<text x="97.7" y="148.1">300K/1206/ PN: 8A075Y</text>
<text x="33.7" y="150.4">R7014</text>
<text x="33.7" y="154.2">300K/1206/ PN: 8A075Y 300K/1206/ PN: 8A075Y</text>
<text x="48.9" y="150.4">R7015</text>
<text x="65.1" y="150.4">R7016</text>
<text x="65.1" y="154.2">300K/1206/ PN: 8A075Y</text>
<text x="81.2" y="150.4">R7017</text>
<text x="81.2" y="154.2">300K/1206/ PN: 8A075Y</text>
<text x="97.7" y="150.4">R7018</text>
<text x="97.7" y="154.2">300K/1206/ PN: 8A075Y</text>
<text x="33.7" y="157.8">R7019</text>
<text x="33.8" y="161.5">300K/1206/ PN: 8A075Y 300K/1206/ PN: 8A075Y</text>
<text x="48.9" y="157.8">R7020</text>
<text x="65.1" y="157.8">R7021</text>
<text x="65.2" y="161.5">300K/1206/ PN: 8A075Y</text>
<text x="80.6" y="157.7">R7022</text>
<text x="81.4" y="161.5">300K/1206/ PN: 8A075Y</text>
<text x="97.8" y="157.7">R7023</text>
<text x="97.8" y="161.5">300K/1206/ PN: 8A075Y</text>
<text x="157" y="156.5">R7037</text>
<text x="157" y="160.1">402k/1206</text>
<text x="173.6" y="156.5">R7038</text>
<text x="173.6" y="160.1">402k/1206</text>
<text x="189.4" y="156.5">R7039</text>
<text x="189.4" y="160.1">402k/1206</text>
<text x="206.2" y="156.5">R7040</text>
<text x="206.2" y="160.1">402k/1206</text>
<text x="222" y="156.5">R7041</text>
<text x="222" y="160.1">402k/1206</text>
<text x="33.1" y="167.6">300K/1206/ PN: 8A075Y 300K/1206/ PN: 8A075Y</text>
<text x="33.8" y="164.3">R7024</text>
<text x="49.1" y="164.3">R7025</text>
<text x="64.5" y="167.6">300K/1206/ PN: 8A075Y</text>
<text x="65.2" y="164.3">R7026</text>
<text x="80.6" y="167.6">300K/1206/ PN: 8A075Y</text>
<text x="81.4" y="164.3">R7027</text>
<text x="97.1" y="167.6">300K/1206/ PN: 8A075Y</text>
<text x="97.8" y="164.3">R7028</text>
<text x="157" y="162.4">R7042</text>
<text x="157" y="166.2">402k/1206</text>
<text x="173.6" y="162.4">R7043</text>
<text x="173.6" y="166.2">402k/1206</text>
<text x="189.4" y="162.4">R7044</text>
<text x="189.4" y="166.2">402k/1206</text>
<text x="206.2" y="162.4">R7045</text>
<text x="206.2" y="166.2">402k/1206</text>
<text x="222" y="162.4">R7046</text>
<text x="222" y="166.2">402k/1206</text>
</g>
<g font-size="1.4">
<text x="37.5" y="44.7">1</text>
<text x="36.4" y="50.7">Value 1-1 = .</text>
<text x="101.2" y="71.4">1</text>
<text x="123.6" y="71.4">1</text>
<text x="81.8" y="74.4">1</text>
<text x="101.2" y="72.9">2</text>
<text x="123.6" y="72.9">2</text>
<text x="145.4" y="74.4">1</text>
<text x="203.3" y="74.4">1</text>
<text x="226.8" y="74.1">1</text>
<text x="83.7" y="80.4">Value 1-1 = .</text>
<text x="144.3" y="80.4">Value 1-1 = .</text>
<text x="205.1" y="80.4">Value 1-1 = .</text>
<text x="225.7" y="80.1">Value 1-1 = .</text>
<text x="81.7" y="89.8">1</text>
<text x="101.3" y="84.3">1</text>
<text x="101.3" y="85.9">2</text>
<text x="123.9" y="84">1</text>
<text x="123.9" y="85.6">2</text>
<text x="145.7" y="88.8">1</text>
<text x="158.8" y="88.8">11</text>
<text x="163.6" y="87.6" transform="rotate(-90 163.6 87.6)">10</text>
<text x="164.9" y="86.8" transform="rotate(-90 164.9 86.8)">9</text>
<text x="166.5" y="86.8" transform="rotate(-90 166.5 86.8)">8</text>
<text x="168" y="86.8" transform="rotate(-90 168 86.8)">7</text>
<text x="169.5" y="86.8" transform="rotate(-90 169.5 86.8)">6</text>
<text x="171.6" y="88.8">12</text>
<text x="203.5" y="88.8">1</text>
<text x="227.2" y="89.1">1</text>
<text x="234.2" y="89.1">11</text>
<text x="239" y="87.9" transform="rotate(-90 239 87.9)">10</text>
<text x="240.4" y="87.1" transform="rotate(-90 240.4 87.1)">9</text>
<text x="241.9" y="87.1" transform="rotate(-90 241.9 87.1)">8</text>
<text x="243.4" y="87.1" transform="rotate(-90 243.4 87.1)">7</text>
<text x="244.9" y="87.1" transform="rotate(-90 244.9 87.1)">6</text>
<text x="247" y="89.1">12</text>
<text x="83.5" y="95.8">Value 1-1 = .</text>
<text x="116.6" y="95.2">1</text>
<text x="144.6" y="94.7">Value 1-1 = .</text>
<text x="163.6" y="91.8" transform="rotate(-90 163.6 91.8)">1</text>
<text x="165.1" y="92" transform="rotate(-90 165.1 92)">2</text>
<text x="166.5" y="92" transform="rotate(-90 166.5 92)">3</text>
<text x="168" y="92" transform="rotate(-90 168 92)">4</text>
<text x="169.5" y="92" transform="rotate(-90 169.5 92)">5</text>
<text x="205.3" y="94.7">Value 1-1 = .</text>
<text x="226.1" y="95">Value 1-1 = .</text>
<text x="239" y="92.2" transform="rotate(-90 239 92.2)">1</text>
<text x="240.5" y="92.3" transform="rotate(-90 240.5 92.3)">2</text>
<text x="241.9" y="92.3" transform="rotate(-90 241.9 92.3)">3</text>
<text x="243.4" y="92.3" transform="rotate(-90 243.4 92.3)">4</text>
<text x="244.9" y="92.3" transform="rotate(-90 244.9 92.3)">5</text>
<text x="116.6" y="96.7">2</text>
<text x="121.5" y="97.3">3.3VAP</text>
<text x="37.8" y="108.1">1</text>
<text x="36.7" y="114.1">Value 1-1 = .</text>
<text x="214.6" y="174.6">Title</text>
<text x="214.6" y="179.2">Size</text>
<text x="220.7" y="179.2">Document Number</text>
<text x="264.9" y="179.2">Rev</text>
<text x="214.6" y="183.7">Date:</text>
<text x="216.1" y="180.7">A3</text>
<text x="220.7" y="180.7">&lt;Doc&gt;</text>
<text x="222.5" y="183.7">Tuesday, July 05, 2022</text>
<text x="245.1" y="183.7">Sheet</text>
<text x="252.7" y="183.7">3</text>
<text x="257.3" y="183.7">of</text>
<text x="261.8" y="183.7">16</text>
<text x="266.4" y="180.7">&lt;RevCode&gt;</text>
</g>
<g font-size="1.4" fill="#f00">
<text x="46.7" y="45.5">PFC_OUT</text>
<text x="104.7" y="73.6">CLLLC1_G_DRA_PRI</text>
<text x="105.2" y="72.1">CLLLC1_DRA_PRI</text>
<text x="127.1" y="73.6">CLLLC1_G_DRC_PRI</text>
<text x="127.6" y="72.1">CLLLC1_DRC_PRI</text>
<text x="258.1" y="74.8">SEC_FB1</text>
<text x="57.7" y="86.7">PRI_DC_TOT+</text>
<text x="68.1" y="86.7">PRI_DC_TOT-</text>
<text x="104.9" y="86.5">CLLC1_G_DRB_PRI</text>
<text x="105.3" y="85">CLLLC1_DRB_PRI</text>
<text x="127.4" y="86.2">CLLLC1_G_DRD_PRI</text>
<text x="127.8" y="84.7">CLLLC1_DRD_PRI</text>
<text x="259.5" y="89.7">SEC_TANKA-</text>
<text x="121.3" y="94.9">T_CLLLC_P1</text>
<text x="188.7" y="97.5">IS_P_A+</text>
<text x="260.4" y="98">IS_S_A+</text>
<text x="188.7" y="109.7">IS_P_A-</text>
<text x="260.4" y="110.2">IS_S_A-</text>
<text x="49.5" y="126.2">PFC_NEG</text>
<text x="22.6" y="146.4">PFC_OUT</text>
<text x="106.8" y="146.4">PFC_OUT_DET</text>
<text x="22.6" y="152.5">PFC_OUT</text>
<text x="106.8" y="152.5">PFC_OUT_SEN</text>
<text x="22.6" y="159.8">PFC_NEG</text>
<text x="107" y="159.8">PFC_NEGA</text>
<text x="145.7" y="158.5">PFC_OUT</text>
<text x="230.9" y="158.5">DC_OUT+</text>
<text x="22.6" y="165.9">PFC_NEG</text>
<text x="107" y="165.9">PFC_NEGB</text>
<text x="145.7" y="164.5">PFC_NEG</text>
<text x="230.7" y="164.5">DC_OUT-</text>
</g>
<g font-size="1.1">
<text x="45.4" y="8.6">5</text>
<text x="95.2" y="8.6">4</text>
<text x="144.9" y="8.6">3</text>
<text x="194.7" y="8.6">2</text>
<text x="244.5" y="8.6">1</text>
<text x="19.4" y="31.8">D</text>
<text x="269.8" y="31.8">D</text>
<text x="19.4" y="75.6">C</text>
<text x="269.8" y="75.6">C</text>
<text x="19.4" y="119.3">B</text>
<text x="269.8" y="119.3">B</text>
<text x="19.4" y="163.1">A</text>
<text x="269.8" y="163.1">A</text>
<text x="45.4" y="185.2">5</text>
<text x="95.2" y="185.2">4</text>
<text x="144.9" y="185.2">3</text>
<text x="194.7" y="185.2">2</text>
<text x="244.5" y="185.2">1</text>
</g>
</svg>
